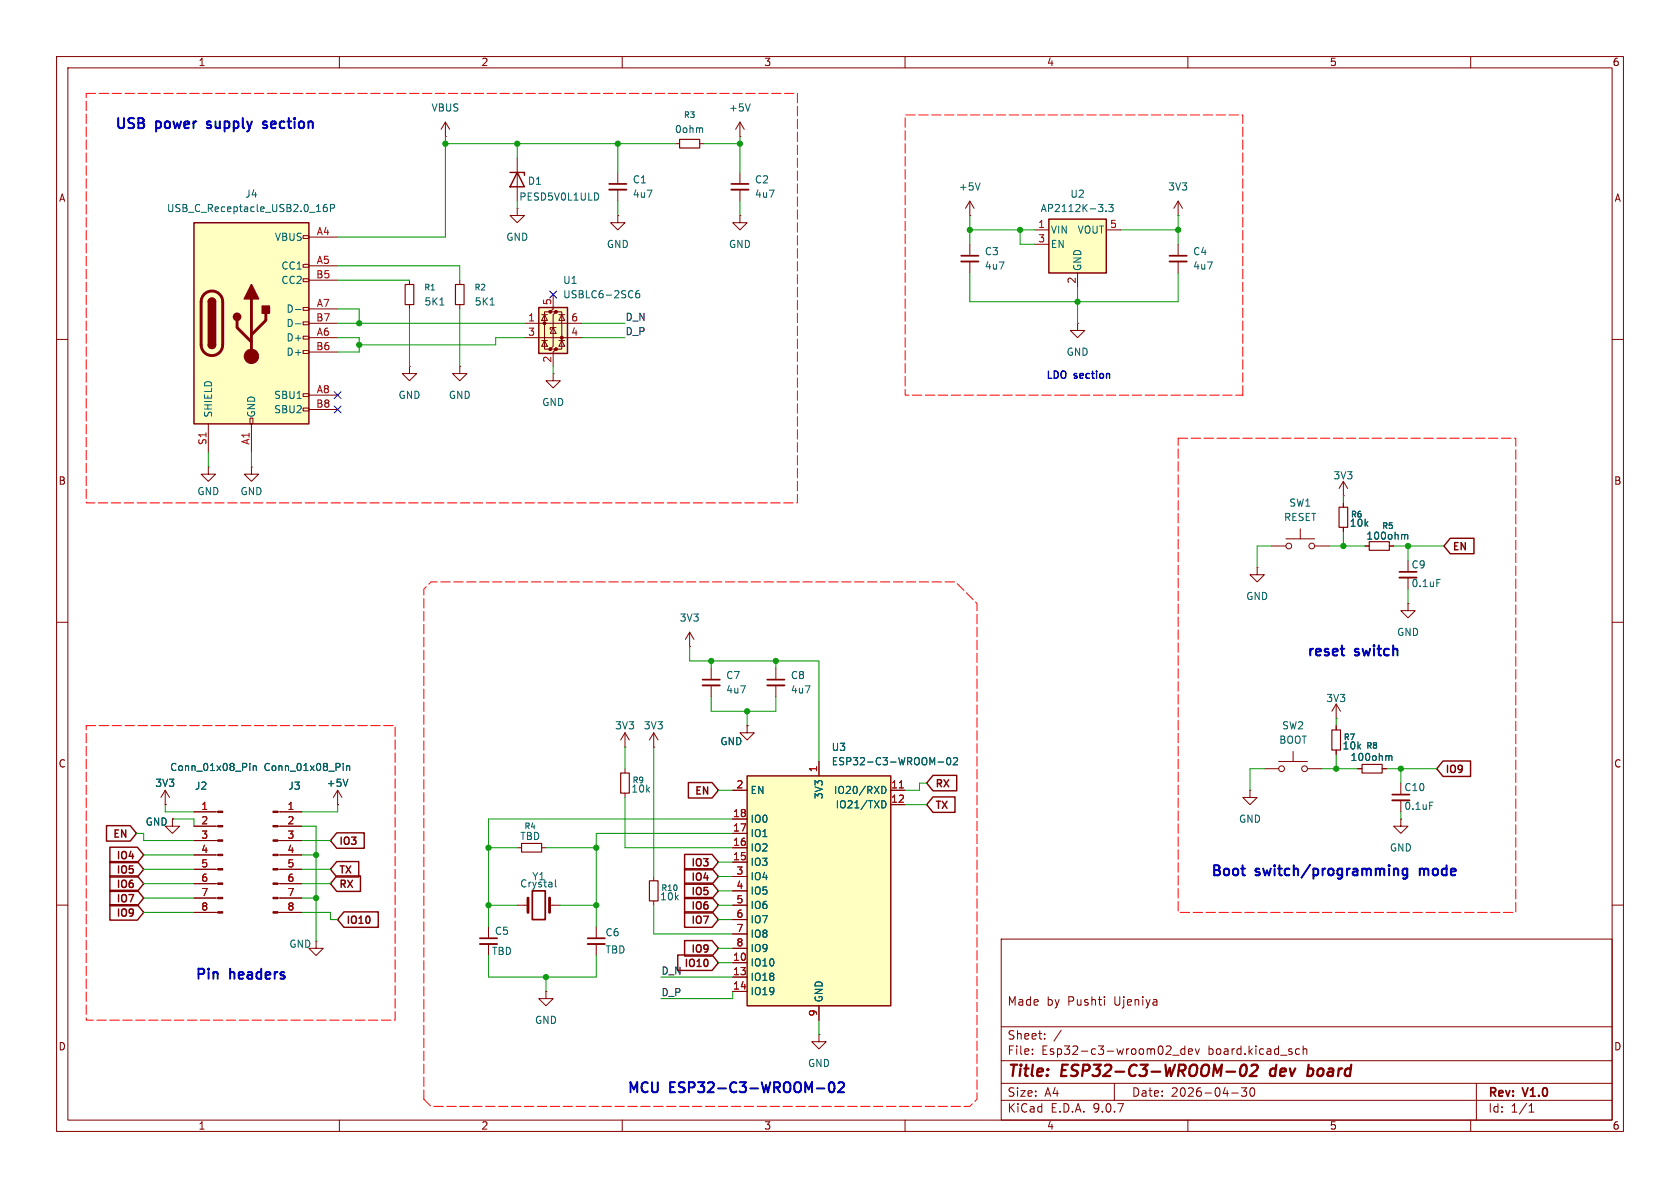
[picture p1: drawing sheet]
<svg xmlns="http://www.w3.org/2000/svg" width="297mm" height="210mm" viewBox="0 0 297 210" stroke-linecap="round" stroke-linejoin="round" font-family="sans-serif">
<g fill="none" stroke="#840000" stroke-width=".18">
<path d="M10 10h277v190h-277zM12 12h273v186h-273zM60 10v2M110 10v2M160 10v2M210 10v2M260 10v2M130.8 24.1h.1M130.8 21.6l-.8 1.3M130.8 21.6l.8 1.3M130.8 21.6v2.5M10 60h2"/>
<path d="M285 60h2M44.4 82.6v1.2h1.3l-1.3 1.3-1.2-1.3h1.2M44.4 82.6h.1M10 110h2M121.9 114.3h.1M121.9 111.8l-.7 1.2M121.9 111.8l.8 1.2M121.9 111.8v2.5M125.7 118.1v2M285 110h2M125.7 121.2v2M10 160h2"/>
<path d="M177 166h108v32h-108zM195.2 176.2v.1M195.2 176.7v1M285 160h2M60 198v2M110 198v2M160 198v2M177 194.5h108M177 191.5h108M177 187.5h108M177 181.5h108M182.5 186.3v.1"/>
<path d="M182.5 185.5v.1M184.7 183.6v.1M184.7 182.8v.1M187.6 182.1l-1.3 2M197 191.5v3M207.3 186.5h1.2M209.5 184.9v1.5M209.5 185.5l-.5-.1-.3 .3v.4l.2 .2h.6M210 198v2M210.1 185.9l.7-.1-.1-.3-.4-.1-.2 .2 .1 .7h.5M211.3 185.4l.4 1 .3-1M217.7 193.2h1.2"/>
<path d="M219.5 192.3h.9l-.5 .6 .4 .1v.7l-.2 .1h-.4l-.2-.1M221.1 192.4l.2-.1a.81 .81 0 0 1 .6 .6 .81 .81 0 0 1-.3 .8l-.1 .1a.81 .81 0 0 1-.4-1.4zM229.3 185.4l.4 .1M229.7 186.3l-.4 .1M230.4 185.5l.2-.1 .4 .1v.9M230.4 184.9v1.5M260 198v2M261 191.5v6.5M270.3 196.6h.9M270.3 195.5l.4-.4v1.5"/>
</g>
<path d="M216.8 189.4h1.5M219.5 188.4a.46 .46 0 0 1 .5-.2 .46 .46 0 0 1 .4 .4 1.15 1.15 0 0 1-.8 1.6l-.2-.1a1.54 1.54 0 0 1 .1-1.7zM221.2 188.4l.4-.2h.4a.45 .45 0 0 1 .3 .6l-.1 .3-1.3 1.1h1.3M224.7 189.1l-.2 .7 .3 .4M231.3 189l.2-.1 .5 .1M232 190l-.3 .2h-.4" fill="none" stroke="#840000" stroke-width=".4"/>
<path d="M132.6 18.4l-.4 1.2" fill="none" stroke="#006464" stroke-width=".18"/>
<path d="M124.2 120.1h3.1" fill="none" stroke="#840000" stroke-width=".3"/>
<path d="M124.2 121.2h3.1" fill="none" stroke="#840000" stroke-width=".33"/>
<path d="M34.3 39.4h20.3v35.5h-20.3z" fill="#ffffc2"/>
<g fill="none" stroke="#840000" stroke-width=".18">
<path d="M171.4 38.1h.1M171.4 35.6l-.7 1.2M171.4 35.6l.8 1.2M171.4 35.6v2.5M208.3 38.1h.1M208.3 35.6v2.5M208.3 35.6l-.8 1.2M208.3 35.6l.7 1.2M53.6 41.7h1v.5h-1zM53.6 46.7h1v.5h-1zM53.6 49.3h1v.5h-1zM53.6 54.4h1v.5h-1z"/>
<path d="M53.6 56.9h1v.5h-1zM53.6 59.4h1v.5h-1zM54.6 41.9h5.1M54.6 47h5.1M54.6 49.5h5.1M54.6 54.6h5.1M54.6 57.2h5.1M54.6 59.7h5.1M208.3 43.2v2M208.3 46.2v2.1M36.8 74.9v5.1M44.2 73.9h.5v1h-.5z"/>
<path d="M44.4 74.9v5.1M53.6 62h1v.5h-1zM53.6 69.6h1v.5h-1zM53.6 72.1h1v.5h-1zM54.6 62.2h5.1M54.6 69.9h5.1M54.6 72.4h5.1M72.4 64.8v1.2h1.3l-1.3 1.3-1.3-1.3h1.3M72.4 64.8h.1M36.8 82.6v1.2h1.3l-1.3 1.3-1.2-1.3h1.2M36.8 82.6h.1M137.2 118.1v2"/>
<path d="M110.5 135.9v.8M137.2 121.2v2M91.4 149.9h.8M95.8 149.9h.7M110.5 140.2v.8M91.4 160h1.9M97.2 160h1.9"/>
</g>
<path d="M34.3 39.4h20.3v35.5h-20.3zM36.8 53.3a.64 .64 0 0 1 .7-.6 .64 .64 0 0 1 .6 .6M36.8 61a.64 .64 0 0 0 .7 .6 .64 .64 0 0 0 .6-.6" fill="none" stroke="#840000" stroke-width=".25"/>
<path d="M36.1 52a1.9 1.9 0 0 1 2.1-.4 1.9 1.9 0 0 1 1.2 1.7v7.7a1.91 1.91 0 0 1-1.9 1.9 1.91 1.91 0 0 1-1.9-1.9v-7.8l.1-.6zM41.9 56.6v1.3l2.5 2.6M44.4 52.8v10.2M47 55.4v1.2l-2.6 2.6M93.3 158.8v2.5M97.2 158.8v2.5" fill="none" stroke="#840000" stroke-width=".51"/>
<g fill="#840000" stroke="#840000" stroke-width=".25">
<path d="M36.8 53.3h1.3v7.7h-1.3z"/>
<path d="M37 52.9a.64 .64 0 0 1 .7-.1 .64 .64 0 0 1 .4 .5h-1.3z"/>
<path d="M36.8 61h1.3a.64 .64 0 0 1-.6 .6 .64 .64 0 0 1-.7-.6z"/>
<path d="M44.4 50.3l1.3 2.5h-2.5z"/>
<path d="M46.4 54.1h1.2v1.3h-1.2z"/>
<circle cx="41.9" cy="56" r=".63"/>
</g>
<circle cx="44.4" cy="63" r="1.27" fill="#840000" stroke="#840000" stroke-width=".18"/>
<path d="M57.8 36.1l-.4 .1a.86 .86 0 0 0 0 1.2l.4-.1 .1-.4-.3-.3-.3 .1-.2 .2M58.4 36.8l.6-.1 .1-.1v-.3l-.7-.2v1.3M173.3 32.3l-.5 1.3M52.2 54.7h1M52.2 57.2h1M98.2 155.5v1.1l.2 .2" fill="none" stroke="#006464" stroke-width=".18"/>
<path d="M206.8 45.2h3M135.6 120.1h3.1M94.1 157.5h2.3v5.1h-2.3z" fill="none" stroke="#840000" stroke-width=".3"/>
<path d="M109.7 136.7h1.6v3.5h-1.6zM92.2 149.1h3.6v1.5h-3.6z" fill="none" stroke="#840000" stroke-width=".2"/>
<path d="M206.8 46.2h3M135.6 121.2h3.1" fill="none" stroke="#840000" stroke-width=".33"/>
<path d="M185.4 38.7h10.2v9.6h-10.2z" fill="#ffffc2"/>
<path d="M185.4 38.7h10.2v9.6h-10.2z" fill="none" stroke="#840000" stroke-width=".25"/>
<g fill="none" stroke="#840000" stroke-width=".18">
<path d="M171.4 43.2v2M171.4 46.2v2.1M182.9 40.6h2.5M182.9 43.2h2.5M190.5 48.3v2.5M195.6 40.6h2.5M81.3 64.8v1.2h1.2l-1.2 1.3-1.3-1.3h1.3M81.3 64.8h.1M97.8 66v1.3h1.3l-1.3 1.3-1.3-1.3h1.3M97.8 66h.1M248.9 106.7v1.3h1.3l-1.3 1.2-1.3-1.2h1.3M248.9 106.7h.1"/>
<path d="M29.2 139.7l-.8 1.3M29.2 139.7l.8 1.3M29.2 139.7v2.5M221 139.7v1.3h1.2l-1.2 1.2-1.3-1.2h1.3M221 139.7h.1M240 135.9h.8M244.3 135.9h.8M29.2 142.2h.1M30.5 144.8v1.3h1.2l-1.2 1.2-1.3-1.2h1.3M30.5 144.8h.1M49.1 143.5h4.2M49.1 146.1h4.2"/>
<path d="M49.1 148.6h4.2M49.1 151.1h4.2M49.1 153.7h4.2M49.1 156.2h4.2M49.1 158.8h4.2M49.1 161.3h4.2"/>
</g>
<path d="M194.2 36.1h.8l-.4 .5M194.9 36.7v.6M195.5 37.3v.1M196 36.1h.8l-.4 .5 .3 .1v.6l-.2 .1-.5-.1M254 102.4h.6M60.7 134.9v.2M60.7 135.4v.8M61.3 135.4v.8M61.3 135.5l.2-.1h.3v.8M245.5 133.8l.2-.2 .3 .1 .1 .7" fill="none" stroke="#006464" stroke-width=".18"/>
<path d="M169.9 45.2h3.1M247.4 101.1h3" fill="none" stroke="#840000" stroke-width=".3"/>
<path d="M169.9 46.2h3.1M247.4 102.1h3" fill="none" stroke="#840000" stroke-width=".33"/>
<path d="M240.8 135.1h3.5v1.6h-3.5z" fill="none" stroke="#840000" stroke-width=".2"/>
<g fill="#840000" stroke="#840000" stroke-width=".18">
<path d="M48.3 143.4h.8v.2h-.8z"/>
<path d="M48.3 145.9h.8v.3h-.8z"/>
<path d="M48.3 148.5h.8v.2h-.8z"/>
<path d="M48.3 151h.8v.3h-.8z"/>
<path d="M48.3 153.5h.8v.3h-.8z"/>
<path d="M48.3 156.1h.8v.2h-.8z"/>
<path d="M48.3 158.6h.8v.3h-.8z"/>
<path d="M48.3 161.2h.8v.2h-.8z"/>
</g>
<path d="M95.2 54.4h5.1v8.1h-5.1z" fill="#ffffc2"/>
<g fill="#840000" stroke="#840000" stroke-width=".18">
<path d="M38.5 143.4h.9v.2h-.9z"/>
<path d="M38.5 145.9h.9v.3h-.9z"/>
<path d="M38.5 148.5h.9v.2h-.9z"/>
<path d="M38.5 151h.9v.3h-.9z"/>
<path d="M38.5 153.5h.9v.3h-.9z"/>
<path d="M38.5 156.1h.9v.2h-.9z"/>
<path d="M38.5 158.6h.9v.3h-.9z"/>
<path d="M38.5 161.2h.9v.2h-.9z"/>
<circle cx="96.3" cy="57.1" r=".25"/>
<circle cx="97.3" cy="55.1" r=".25"/>
<circle cx="97.3" cy="61.7" r=".25"/>
<circle cx="98.3" cy="55.1" r=".25"/>
<circle cx="98.3" cy="61.7" r=".25"/>
<circle cx="99.3" cy="59.7" r=".25"/>
</g>
<g fill="none" stroke="#840000" stroke-width=".18">
<path d="M78.7 24.1h.1M78.7 21.6l-.7 1.3M78.7 21.6l.8 1.3M78.7 21.6v2.5M91.4 36.8v1.3h1.3l-1.3 1.3-1.2-1.3h1.2M91.4 36.8h.1M91.4 27.9v7.7M109.2 38.1v1.3h1.3l-1.3 1.2-1.3-1.2h1.3M109.2 38.1h.1M109.2 30.5v2M109.2 33.5v2.1M119.4 25.4h.7"/>
<path d="M123.7 25.4h.8M72.4 49.5v.8M72.4 53.8v.8M81.3 49.5v.8M81.3 53.8v.8M92.7 57.2h10.2M92.7 59.7h10.2M95.8 55.6h1M96.3 55.6l.5 1h-1zM97.3 55.1h-1v6.6h1M97.8 52.1v2.5l-.5 .5h1l-.5 .5v5.6l-.5 .5h1l-.5 .5v2.6M97.8 57.9l.5 1h-1z"/>
<path d="M98.3 57.9h-1v.4M98.3 55.1h1v6.6h-1M98.8 55.6h1M99.3 55.6l.5 1h-1zM190.5 57.2v1.2h1.3l-1.3 1.3-1.3-1.3h1.3M190.5 57.2h.1M95.8 60.2h1M96.3 60.2l.5 1h-1zM98.8 60.2h1M99.3 60.2l.5 1h-1zM237.5 87.6h.1M237.5 85.1v2.5"/>
<path d="M237.5 88.9v.8M237.5 93.2v.8M237.5 85.1l-.8 1.3M237.5 85.1l.8 1.3M241.3 96.5h.8M245.6 96.5h.8M222.2 100.3v1.3h1.3l-1.3 1.3-1.2-1.3h1.2M222.2 100.3h.1M59.7 139.7l-.8 1.3M59.7 139.7l.8 1.3M59.7 139.7v2.5M110.5 132.1h.1"/>
<path d="M110.5 129.5l-.8 1.3M110.5 129.5l.8 1.3M110.5 129.5v2.6M223.5 135.9h2.6M226.1 134.6h5M228.6 132.8v1.8M231.1 135.9h2.6M236.2 127h.1M236.2 124.5l-.7 1.2M236.2 124.5l.8 1.2M236.2 124.5v2.5M236.2 128.3v.7"/>
<path d="M236.2 132.6v.8M34.3 143.5h4.2M34.3 146.1h4.2M34.3 148.6h4.2M34.3 151.1h4.2M34.3 153.7h4.2M34.3 156.2h4.2M34.3 158.8h4.2M59.7 142.2h.1M247.6 144.8v1.3h1.3l-1.3 1.2-1.2-1.2h1.2M247.6 144.8h.1M34.3 161.3h4.2"/>
<path d="M55.9 166.4v1.2h1.2l-1.2 1.3-1.3-1.3h1.3M55.9 166.4h.1M86.4 163.8v2.1M86.4 166.9v2M96.5 175.3v1.2h1.3l-1.3 1.3-1.3-1.3h1.3M96.5 175.3h.1M105.4 163.8v2.1M105.4 166.9v2M144.8 182.9v1.3h1.2l-1.2 1.2-1.3-1.2h1.3M144.8 182.9h.1"/>
<circle cx="226.6" cy="135.9" r=".51"/>
<circle cx="230.6" cy="135.9" r=".51"/>
</g>
<path d="M90.2 30.5h2.5v.5M91.4 30.5l1.3 2.5h-2.5zM95.2 54.4h5.1v8.1h-5.1z" fill="none" stroke="#840000" stroke-width=".25"/>
<path d="M105.6 34.2l.2 .5-.2 .6M124 22.6l.2 .2v.6M77.8 53.9h.7M86.7 53.9h.7M113 51.4h-.4a.86 .86 0 0 0 0 1.2l.4-.1 .1-.4-.2-.2h-.3l-.2 .2M248.3 94.7l.2-.2h.3l.1 .8M44.2 134.9v.2M44.2 135.4v.8M44.8 135.4v.8M44.8 135.5l.2-.1h.3v.8M61.5 137.7l-.4 1.3M252.7 141.8h.6" fill="none" stroke="#006464" stroke-width=".18"/>
<path d="M120.1 24.6h3.6v1.6h-3.6zM71.6 50.3h1.6v3.5h-1.6zM80.5 50.3h1.5v3.5h-1.5zM236.7 89.7h1.6v3.5h-1.6zM242.1 95.8h3.5v1.5h-3.5zM235.5 129h1.5v3.6h-1.5z" fill="none" stroke="#840000" stroke-width=".2"/>
<path d="M107.7 32.5h3M246.1 140.5h3.1M84.8 165.9h3.1M103.9 165.9h3" fill="none" stroke="#840000" stroke-width=".3"/>
<path d="M107.7 33.5h3M246.1 141.5h3.1M84.8 166.9h3.1M103.9 166.9h3" fill="none" stroke="#840000" stroke-width=".33"/>
<path d="M132.1 137.2h25.4v40.6h-25.4z" fill="#ffffc2"/>
<g fill="none" stroke="#840000" stroke-width=".25">
<path d="M256.4 95.2h4.2v2.7h-4.2l-1.1-1.4zM121.7 138.3h4.2l1.1 1.4-1.1 1.4h-4.2zM132.1 137.2h25.4v40.6h-25.4zM164.9 137.1h4.2v2.7h-4.2l-1.1-1.4zM255.1 134.5h4.9v2.8h-4.9l-1.1-1.4zM18.8 146h4.2l1.1 1.3-1.1 1.4h-4.2zM19.4 152.3h4.9l1.1 1.4-1.1 1.3h-4.9zM19.4 149.8h4.9l1.1 1.3-1.1 1.4h-4.9zM19.4 159.9h4.9l1.1 1.4-1.1 1.4h-4.9zM19.4 154.8h4.9l1.1 1.4-1.1 1.4h-4.9zM19.4 157.4h4.9l1.1 1.4-1.1 1.3h-4.9zM59.5 147.2h4.9v2.8h-4.9l-1.1-1.4z"/>
<path d="M59.5 152.3h3.9v2.7h-3.9l-1.1-1.3zM59.5 154.8h4.2v2.8h-4.2l-1.1-1.4zM121 151h4.9l1.1 1.4-1.1 1.4h-4.9zM121 153.6h4.9l1.1 1.3-1.1 1.4h-4.9zM121 156.1h4.9l1.1 1.4-1.1 1.3h-4.9zM121 158.7h4.9l1.1 1.3-1.1 1.4h-4.9zM164.9 140.9h3.9v2.7h-3.9l-1.1-1.4zM60.8 161.2h6.1v2.7h-6.1l-1.1-1.3zM119.8 168.8h6.1l1.1 1.4-1.1 1.3h-6.1zM121 166.3h4.9l1.1 1.3-1.1 1.4h-4.9zM121 161.2h4.9l1.1 1.4-1.1 1.3h-4.9zM125.1 169.8v.8"/>
</g>
<g fill="none" stroke="#840000" stroke-width=".18">
<path d="M130.8 38.1v1.3h1.3l-1.3 1.2-1.3-1.2h1.3M130.8 38.1h.1M130.8 30.5v2M130.8 33.5v2.1M224.8 96.5h2.5M227.3 95.3h5.1M229.9 93.5v1.8M232.4 96.5h2.5M237.5 88.9v.8M237.5 93.2v.8M241.3 96.5h.8M245.6 96.5h.8"/>
<path d="M115.6 132.1h.1M115.6 129.5v2.6M115.6 129.5l-.8 1.3M115.6 129.5l.7 1.3M129.5 139.7h2.6M132.1 128.3v1.2h1.2l-1.2 1.3-1.3-1.3h1.3M132.1 128.3h.1M144.8 134.6v2.6M157.5 139.7h2.5M236.2 128.3v.7M236.2 132.6v.8M240 135.9h.8"/>
<path d="M244.3 135.9h.8M29.2 142.2h.1M30.5 144.8h.1M34.3 143.5h3.8M34.3 146.1h3.8M34.3 148.6h3.8M34.3 151.1h3.8M34.3 153.7h3.8M34.3 156.2h3.8M34.3 158.8h3.8M49.5 143.5h3.8M49.5 146.1h3.8"/>
<path d="M49.5 148.6h3.8M49.5 151.1h3.8M49.5 153.7h3.8M49.5 156.2h3.8M49.5 158.8h3.8M59.7 142.2h.1M115.6 154.9v.8M115.6 159.3v.7M129.5 144.8h2.6M129.5 147.3h2.6M129.5 149.9h2.6M129.5 152.4h2.6"/>
<path d="M129.5 154.9h2.6M129.5 157.5h2.6M157.5 142.2h2.5M34.3 161.3h3.8M49.5 161.3h3.8M129.5 160h2.6M129.5 162.6h2.6M129.5 165.1h2.6M129.5 167.6h2.6M129.5 170.2h2.6M129.5 172.7h2.6M129.5 175.3h2.6"/>
<path d="M144.8 177.8v2.5"/>
<circle cx="227.8" cy="96.5" r=".51"/>
<circle cx="231.9" cy="96.5" r=".51"/>
</g>
<g fill="none" stroke="#006464" stroke-width=".18">
<path d="M248.3 94.7l.2-.2h.3l.1 .8M44.2 134.9v.2M44.2 135.4v.8M44.8 135.5l.2-.1h.3v.8M44.8 135.4v.8M60.7 134.9v.2M60.7 135.4v.8M61.3 135.4v.8M61.3 135.5l.2-.1h.3v.8M61.5 137.7l-.4 1.3M155.9 139a.64 .64 0 0 1 .7 .6 .64 .64 0 0 1-.7 .7M165.8 134.7h1"/>
<path d="M167.5 134.1l.2-.2a.68 .68 0 0 1 .4 .7 .68 .68 0 0 1-.4 .6l-.2-.1-.1-.4zM168.6 134.1l.4-.2 .3 .4-.8 .9h.8M245.5 133.8l.2-.2 .3 .1 .1 .7M155.9 141.5a.64 .64 0 0 1 .7 .7 .64 .64 0 0 1-.7 .6"/>
</g>
<path d="M159 139.3h.7" fill="none" stroke="#a90000" stroke-width=".18"/>
<path d="M114.8 155.7h1.5v3.6h-1.5z" fill="none" stroke="#840000" stroke-width=".2"/>
<path d="M129.3 32.5h3" fill="none" stroke="#840000" stroke-width=".3"/>
<path d="M129.3 33.5h3" fill="none" stroke="#840000" stroke-width=".33"/>
<path d="M15.2 16.5h125.8v72.4h-125.8v-72.4M208.3 77.5h59.7v83.8h-59.7v-83.8M219.7 69.9v-49.6h-59.7v49.6h59.7M15.2 128.3h54.6v52h-54.6v-52M74.9 194.3l1.3 1.3h95.2l1.3-1.3v-87.6l-3.8-3.8h-92.7l-1.3 1.2v90.2" fill="none" stroke="#f00" stroke-width=".18" stroke-dasharray="1.7 .6"/>
<g fill="none" stroke="#009600" stroke-width=".18">
<path d="M78.7 25.4h40.7M78.7 24.1v17.8h-19M91.4 25.4v2.5M91.4 35.6v1.2M109.2 25.4v5.1M109.2 35.6v2.5M124.5 25.4h6.3M130.8 24.1v6.4M130.8 35.6v2.5M171.4 38.1v5.1M208.3 38.1v5.1M59.7 59.7h3.8v2.5h-3.8"/>
<path d="M59.7 47h21.6v2.5M59.7 54.6h3.8v2.6M59.7 49.5h12.7M59.7 57.2h33M72.4 54.6v10.2M81.3 54.6v10.2M92.7 59.7h-5.1v1.3h-24.1M102.9 59.7h7.6M102.9 57.2h7.6M171.4 48.3v5h36.9v-5M171.4 40.6h11.5M180.3 40.6v2.6h2.6"/>
<path d="M190.5 50.8v6.4M198.1 40.6h10.2M97.8 64.8v1.2M36.8 80v2.6M44.4 80v2.6M224.8 96.5h-2.6v3.8M234.9 96.5h6.4M237.5 87.6v1.3M237.5 94v2.5M246.4 96.5h8.9M248.9 96.5v2.6M121.9 114.3v2.5h22.9v17.8"/>
<path d="M125.7 116.8v1.3M137.2 116.8v1.3M248.9 104.1v2.6M110.5 132.1v3.8M115.6 132.1v22.8M125.7 123.2v2.5h11.5v-2.5M127 139.7h2.5M132.1 125.7v2.6M163.8 138.4h-1.2v1.3h-2.6M223.5 135.9h-2.5v3.8M233.7 135.9h6.3M236.2 127v1.3"/>
<path d="M236.2 133.4v2.5M245.1 135.9h8.9M247.6 135.9v2.5M24.1 147.3h1.3v1.3h8.9M25.4 151.1h8.9M25.4 158.8h8.9M25.4 156.2h8.9M25.4 153.7h8.9M29.2 142.2v1.3h5.1M30.5 144.8h3.8v1.3M53.3 146.1h2.6v20.3M53.3 151.1h2.6"/>
<path d="M53.3 158.8h2.6M53.3 156.2h5.1M53.3 153.7h5.1M53.3 148.6h5.1M59.7 142.2v1.3h-6.4M86.4 149.9h5M96.5 149.9h8.9M110.5 141v8.9h19M127 152.4h2.5M127 157.5h2.5M127 154.9h2.5M129.5 147.3h-24.1v16.5"/>
<path d="M129.5 144.8h-43.1v19M160 142.2h3.8M247.6 143.5v1.3M25.4 161.3h8.9M53.3 161.3h5.1v1.3h1.3M86.4 168.9v3.8h19v-3.8M86.4 160h5M96.5 172.7v2.6M99.1 160h6.3M115.6 160v5.1h13.9M116.8 172.7h12.7M127 160h2.5"/>
<path d="M127 167.6h2.5M127 162.6h2.5M127 170.2h2.5M129.5 175.3v1.2h-12.7M144.8 180.3v2.6"/>
</g>
<path d="M97.2 51.5l1.2 1.2M98.4 51.5l-1.2 1.2M59.1 69.2l1.2 1.3M59.1 71.8l1.2 1.2M60.3 69.2l-1.2 1.3M60.3 71.8l-1.2 1.2" fill="none" stroke="#000084" stroke-width=".18"/>
<path d="M46.5 22.6h.7M47.2 21.6l-.5-.1-.2 .2 .1 .3 .6 .1M237 114.7h.7M237.5 115.9h.2M246.9 153.5l.3 .3v.9M248.8 153.5v1.5a.48 .48 0 0 1-.8 .2M248.8 153.6l-.5-.1-.4 .4v.5l.2 .2h.7M144.4 192.4h1.4M146.8 191.4l.3-.1a1.11 1.11 0 0 1 0 1.8h-.2a1.18 1.18 0 0 1-.1-1.7zM148.2 191.5l.3-.2 .6 .1a.48 .48 0 0 1 0 .7l-1 1h1.1" fill="none" stroke="#0000c2" stroke-width=".36"/>
<g fill="#009600" stroke="#009600" stroke-width=".18">
<circle cx="63.5" cy="61" r=".46"/>
<circle cx="63.5" cy="57.2" r=".46"/>
<circle cx="86.4" cy="149.9" r=".46"/>
<circle cx="86.4" cy="160" r=".46"/>
<circle cx="96.5" cy="172.7" r=".46"/>
<circle cx="55.9" cy="151.1" r=".46"/>
<circle cx="109.2" cy="25.4" r=".46"/>
<circle cx="91.4" cy="25.4" r=".46"/>
<circle cx="78.7" cy="25.4" r=".46"/>
<circle cx="130.8" cy="25.4" r=".46"/>
<circle cx="55.9" cy="158.8" r=".46"/>
<circle cx="105.4" cy="149.9" r=".46"/>
<circle cx="105.4" cy="160" r=".46"/>
<circle cx="132.1" cy="125.7" r=".46"/>
<circle cx="247.6" cy="135.9" r=".46"/>
<circle cx="236.2" cy="135.9" r=".46"/>
<circle cx="171.4" cy="40.6" r=".46"/>
<circle cx="137.2" cy="116.8" r=".46"/>
<circle cx="125.7" cy="116.8" r=".46"/>
<circle cx="190.5" cy="53.3" r=".46"/>
<circle cx="180.3" cy="40.6" r=".46"/>
<circle cx="208.3" cy="40.6" r=".46"/>
<circle cx="237.5" cy="96.5" r=".46"/>
<circle cx="248.9" cy="96.5" r=".46"/>
</g>
<g font-size="2.8" fill="#840000">
<text x="178" y="190.9">Title:</text>
<text x="187.7" y="190.9">ESP32-C3-WROOM-02</text>
<text x="225.4" y="190.9">dev</text>
<text x="232.8" y="190.9">board</text>
</g>
<g font-size="2.5" fill="#0000c2">
<text x="20.1" y="23.3">USB</text>
<text x="27.5" y="23.3">power</text>
<text x="37.3" y="23.3">supply</text>
<text x="47.9" y="23.3">section</text>
<text x="230.9" y="116.5">reset</text>
<text x="239.5" y="116.5">switch</text>
<text x="213.9" y="155.4">Boot</text>
<text x="222" y="155.4">switch/programming</text>
<text x="251.6" y="155.4">mode</text>
<text x="34.3" y="173.6">Pin</text>
<text x="40.6" y="173.6">headers</text>
<text x="110.7" y="193.7">MCU</text>
<text x="118.4" y="193.7">ESP32-C3-WROOM-02</text>
</g>
<g font-size="2.1" fill="#840000">
<text x="178" y="178">Made</text>
<text x="185" y="178">by</text>
<text x="188.8" y="178">Pushti</text>
<text x="197.1" y="178">Ujeniya</text>
<text x="178" y="184">Sheet:</text>
<text x="178" y="186.7">File:</text>
<text x="184.1" y="186.7">Esp32-c3-wroom02_dev</text>
<text x="213.6" y="186.7">board.kicad_sch</text>
<text x="178" y="196.9">KiCad</text>
<text x="178" y="194.1">Size:</text>
<text x="184.7" y="194.1">A4</text>
<text x="185.7" y="196.9">E.D.A.</text>
<text x="193.3" y="196.9">9.0.7</text>
<text x="200" y="194.1">Date:</text>
<text x="207" y="194.1">2026-04-30</text>
<text x="263" y="194.3">Rev:</text>
<text x="263" y="196.9">Id:</text>
<text x="267.1" y="196.9">1/1</text>
<text x="269.4" y="194.3">V1.0</text>
</g>
<g font-size="1.8" fill="#840000">
<text x="35" y="11.9">1</text>
<text x="85" y="11.9">2</text>
<text x="135" y="11.9">3</text>
<text x="185" y="11.9">4</text>
<text x="235" y="11.9">5</text>
<text x="285" y="11.9">6</text>
<text x="10.3" y="35.9">A</text>
<text x="285.3" y="35.9">A</text>
<text x="10.3" y="85.9">B</text>
<text x="285.3" y="85.9">B</text>
<text x="256.7" y="97.6">EN</text>
<text x="10.3" y="135.9">C</text>
<text x="255.4" y="137">IO9</text>
<text x="285.3" y="135.9">C</text>
<text x="122.6" y="140.8">EN</text>
<text x="165.3" y="143.3">TX</text>
<text x="165.3" y="139.5">RX</text>
<text x="19.7" y="148.4">EN</text>
<text x="59.8" y="149.7">IO3</text>
<text x="20.3" y="154.8">IO5</text>
<text x="20.3" y="152.2">IO4</text>
<text x="59.8" y="154.8">TX</text>
<text x="121.9" y="153.5">IO3</text>
<text x="20.3" y="157.3">IO6</text>
<text x="20.3" y="159.9">IO7</text>
<text x="59.8" y="157.3">RX</text>
<text x="121.9" y="156">IO4</text>
<text x="121.9" y="158.6">IO5</text>
<text x="121.9" y="161.1">IO6</text>
<text x="20.3" y="162.4">IO9</text>
<text x="61.1" y="163.7">IO10</text>
<text x="121.9" y="163.7">IO7</text>
<text x="120.7" y="171.3">IO10</text>
<text x="121.9" y="168.7">IO9</text>
<text x="10.3" y="185.9">D</text>
<text x="285.3" y="185.9">D</text>
<text x="35" y="199.9">1</text>
<text x="85" y="199.9">2</text>
<text x="135" y="199.9">3</text>
<text x="185" y="199.9">4</text>
<text x="235" y="199.9">5</text>
<text x="285" y="199.9">6</text>
</g>
<g font-size="1.8" fill="#006464">
<text x="76.2" y="19.9">VBUS</text>
<text x="119.2" y="23.7">0ohm</text>
<text x="128.8" y="19.9">+5V</text>
<text x="43.3" y="35.2">J4</text>
<text x="91.7" y="35.7">PESD5V0L1ULD</text>
<text x="93.2" y="32.9">D1</text>
<text x="111.8" y="32.6">C1</text>
<text x="111.8" y="35.2">4u7</text>
<text x="133.4" y="32.6">C2</text>
<text x="133.4" y="35.2">4u7</text>
<text x="169.4" y="33.9">+5V</text>
<text x="189.1" y="35.2">U2</text>
<text x="206.4" y="33.9">3V3</text>
<text x="29.4" y="37.7">USB_C_Receptacle_USB2.0_16P</text>
<text x="183.9" y="37.7">AP2112K-3.3</text>
<text x="185.7" y="41.5">VIN</text>
<text x="190.4" y="41.5">VOUT</text>
<text x="48.5" y="42.8">VBUS</text>
<text x="49.6" y="47.9">CC1</text>
<text x="89.4" y="42.8">GND</text>
<text x="107.2" y="44">GND</text>
<text x="128.8" y="44">GND</text>
<text x="174" y="45.3">C3</text>
<text x="174" y="47.9">4u7</text>
<text x="185.7" y="44">EN</text>
<text x="210.8" y="45.3">C4</text>
<text x="210.8" y="47.9">4u7</text>
<text x="49.6" y="50.4">CC2</text>
<text x="99.5" y="52.9">USBLC6-2SC6</text>
<text x="99.5" y="50.4">U1</text>
<text x="191.4" y="48" transform="rotate(-90 191.4 48)">GND</text>
<text x="50.5" y="55.5">D-</text>
<text x="50.5" y="58">D-</text>
<text x="74.9" y="54.2">5K1</text>
<text x="83.8" y="54.2">5K1</text>
<text x="50.5" y="60.6">D+</text>
<text x="50.5" y="63.1">D+</text>
<text x="188.5" y="63.1">GND</text>
<text x="48.4" y="70.7">SBU1</text>
<text x="70.4" y="70.7">GND</text>
<text x="79.2" y="70.7">GND</text>
<text x="95.8" y="72">GND</text>
<text x="37.7" y="73.9" transform="rotate(-90 37.7 73.9)">SHIELD</text>
<text x="45.3" y="73.9" transform="rotate(-90 45.3 73.9)">GND</text>
<text x="48.4" y="73.3">SBU2</text>
<text x="34.8" y="87.7">GND</text>
<text x="42.4" y="87.7">GND</text>
<text x="227.8" y="89.8">SW1</text>
<text x="235.6" y="84.9">3V3</text>
<text x="226.9" y="92.3">RESET</text>
<text x="238.5" y="93.3">10k</text>
<text x="241.5" y="95.6">100ohm</text>
<text x="249.4" y="100.7">C9</text>
<text x="220.2" y="106.3">GND</text>
<text x="249.4" y="104">0.1uF</text>
<text x="120.1" y="110.1">3V3</text>
<text x="246.9" y="112.6">GND</text>
<text x="128.3" y="120.2">C7</text>
<text x="128.3" y="122.8">4u7</text>
<text x="139.7" y="120.2">C8</text>
<text x="139.7" y="122.8">4u7</text>
<text x="234.4" y="124.3">3V3</text>
<text x="108.6" y="129.1">3V3</text>
<text x="113.7" y="129.1">3V3</text>
<text x="127.2" y="131.9">GND</text>
<text x="226" y="131.7">BOOT</text>
<text x="226.6" y="129.1">SW2</text>
<text x="30" y="136.5">Conn_01x08_Pin</text>
<text x="46.5" y="136.5">Conn_01x08_Pin</text>
<text x="146.9" y="132.9">U3</text>
<text x="146.9" y="135.5">ESP32-C3-WROOM-02</text>
<text x="237.2" y="132.7">10k</text>
<text x="238.7" y="134.7">100ohm</text>
<text x="27.4" y="139.3">3V3</text>
<text x="34.4" y="139.8">J2</text>
<text x="50.9" y="139.8">J3</text>
<text x="57.7" y="139.3">+5V</text>
<text x="111.5" y="140.3">10k</text>
<text x="132.6" y="140.6">EN</text>
<text x="145.6" y="141.4" transform="rotate(-90 145.6 141.4)">3V3</text>
<text x="147.3" y="140.6">IO20/RXD</text>
<text x="147.6" y="143.1">IO21/TXD</text>
<text x="248.2" y="140.1">C10</text>
<text x="248.2" y="143.4">0.1uF</text>
<text x="25.6" y="146.2">GND</text>
<text x="91.9" y="148.7">TBD</text>
<text x="132.6" y="145.6">IO0</text>
<text x="132.6" y="148.2">IO1</text>
<text x="218.9" y="145.6">GND</text>
<text x="94" y="155.8">Y1</text>
<text x="132.6" y="150.7">IO2</text>
<text x="132.6" y="153.3">IO3</text>
<text x="132.6" y="155.8">IO4</text>
<text x="245.6" y="150.7">GND</text>
<text x="91.9" y="157.1">Crystal</text>
<text x="116.6" y="159.4">10k</text>
<text x="132.6" y="158.3">IO5</text>
<text x="132.6" y="160.9">IO6</text>
<text x="51" y="167.7">GND</text>
<text x="87.4" y="165.5">C5</text>
<text x="106.9" y="165.7">C6</text>
<text x="132.6" y="163.4">IO7</text>
<text x="132.6" y="166">IO8</text>
<text x="86.9" y="169">TBD</text>
<text x="106.9" y="168.8">TBD</text>
<text x="132.6" y="168.5">IO9</text>
<text x="132.6" y="171">IO10</text>
<text x="132.6" y="173.6">IO18</text>
<text x="132.6" y="176.1">IO19</text>
<text x="145.6" y="177.3" transform="rotate(-90 145.6 177.3)">GND</text>
<text x="94.5" y="181.2">GND</text>
<text x="142.7" y="188.8">GND</text>
</g>
<g font-size="1.8" fill="#a90000">
<text x="55.9" y="41.7">A4</text>
<text x="183.4" y="40.4">1</text>
<text x="196.1" y="40.4">5</text>
<text x="55.9" y="46.7">A5</text>
<text x="183.4" y="42.9">3</text>
<text x="55.8" y="49.3">B5</text>
<text x="190.2" y="50.2" transform="rotate(-90 190.2 50.2)">2</text>
<text x="55.8" y="56.9">B7</text>
<text x="55.9" y="54.4">A7</text>
<text x="55.9" y="59.4">A6</text>
<text x="93.3" y="56.9">1</text>
<text x="93.3" y="59.4">3</text>
<text x="97.5" y="54" transform="rotate(-90 97.5 54)">5</text>
<text x="100.9" y="56.9">6</text>
<text x="100.9" y="59.4">4</text>
<text x="55.8" y="62">B6</text>
<text x="97.5" y="64.2" transform="rotate(-90 97.5 64.2)">2</text>
<text x="55.9" y="69.6">A8</text>
<text x="55.8" y="72.1">B8</text>
<text x="36.6" y="78.8" transform="rotate(-90 36.6 78.8)">S1</text>
<text x="44.2" y="78.7" transform="rotate(-90 44.2 78.7)">A1</text>
<text x="144.5" y="136.6" transform="rotate(-90 144.5 136.6)">1</text>
<text x="35.5" y="143.3">1</text>
<text x="50.7" y="143.3">1</text>
<text x="130.1" y="139.4">2</text>
<text x="157.4" y="139.4">11</text>
<text x="157.4" y="142">12</text>
<text x="35.5" y="145.8">2</text>
<text x="35.5" y="148.3">3</text>
<text x="50.7" y="145.8">2</text>
<text x="50.7" y="148.3">3</text>
<text x="129.5" y="144.5">18</text>
<text x="129.5" y="147.1">17</text>
<text x="129.5" y="149.6">16</text>
<text x="35.5" y="150.9">4</text>
<text x="35.5" y="153.4">5</text>
<text x="35.5" y="156">6</text>
<text x="50.7" y="150.9">4</text>
<text x="50.7" y="153.4">5</text>
<text x="50.7" y="156">6</text>
<text x="129.5" y="152.1">15</text>
<text x="130.1" y="154.7">3</text>
<text x="35.5" y="158.5">7</text>
<text x="35.5" y="161">8</text>
<text x="50.7" y="158.5">7</text>
<text x="50.7" y="161">8</text>
<text x="130.1" y="157.2">4</text>
<text x="130.1" y="159.8">5</text>
<text x="130.1" y="162.3">6</text>
<text x="130.1" y="164.8">7</text>
<text x="130.1" y="167.4">8</text>
<text x="129.5" y="169.9">10</text>
<text x="129.5" y="172.5">13</text>
<text x="129.5" y="175">14</text>
<text x="144.5" y="179.8" transform="rotate(-90 144.5 179.8)">9</text>
</g>
<g font-size="1.8" fill="#0f0f0f">
<text x="110.5" y="59.3">D_P</text>
<text x="110.5" y="56.8">D_N</text>
<text x="116.8" y="172.4">D_N</text>
<text x="116.8" y="176.2">D_P</text>
</g>
<g font-size="1.8" fill="#0000c2">
<text x="184.8" y="67.3">LDO</text>
<text x="189.9" y="67.3">section</text>
</g>
<g font-size="1.4" fill="#006464">
<text x="120.8" y="21.1">R3</text>
<text x="74.9" y="51.5">R1</text>
<text x="83.8" y="51.5">R2</text>
<text x="238.7" y="91.7">R6</text>
<text x="244.2" y="93.7">R5</text>
<text x="237.5" y="131">R7</text>
<text x="241.5" y="132.6">R8</text>
<text x="111.7" y="138.7">R9</text>
<text x="92.6" y="146.8">R4</text>
<text x="116.8" y="157.7">R10</text>
</g>
</svg>
